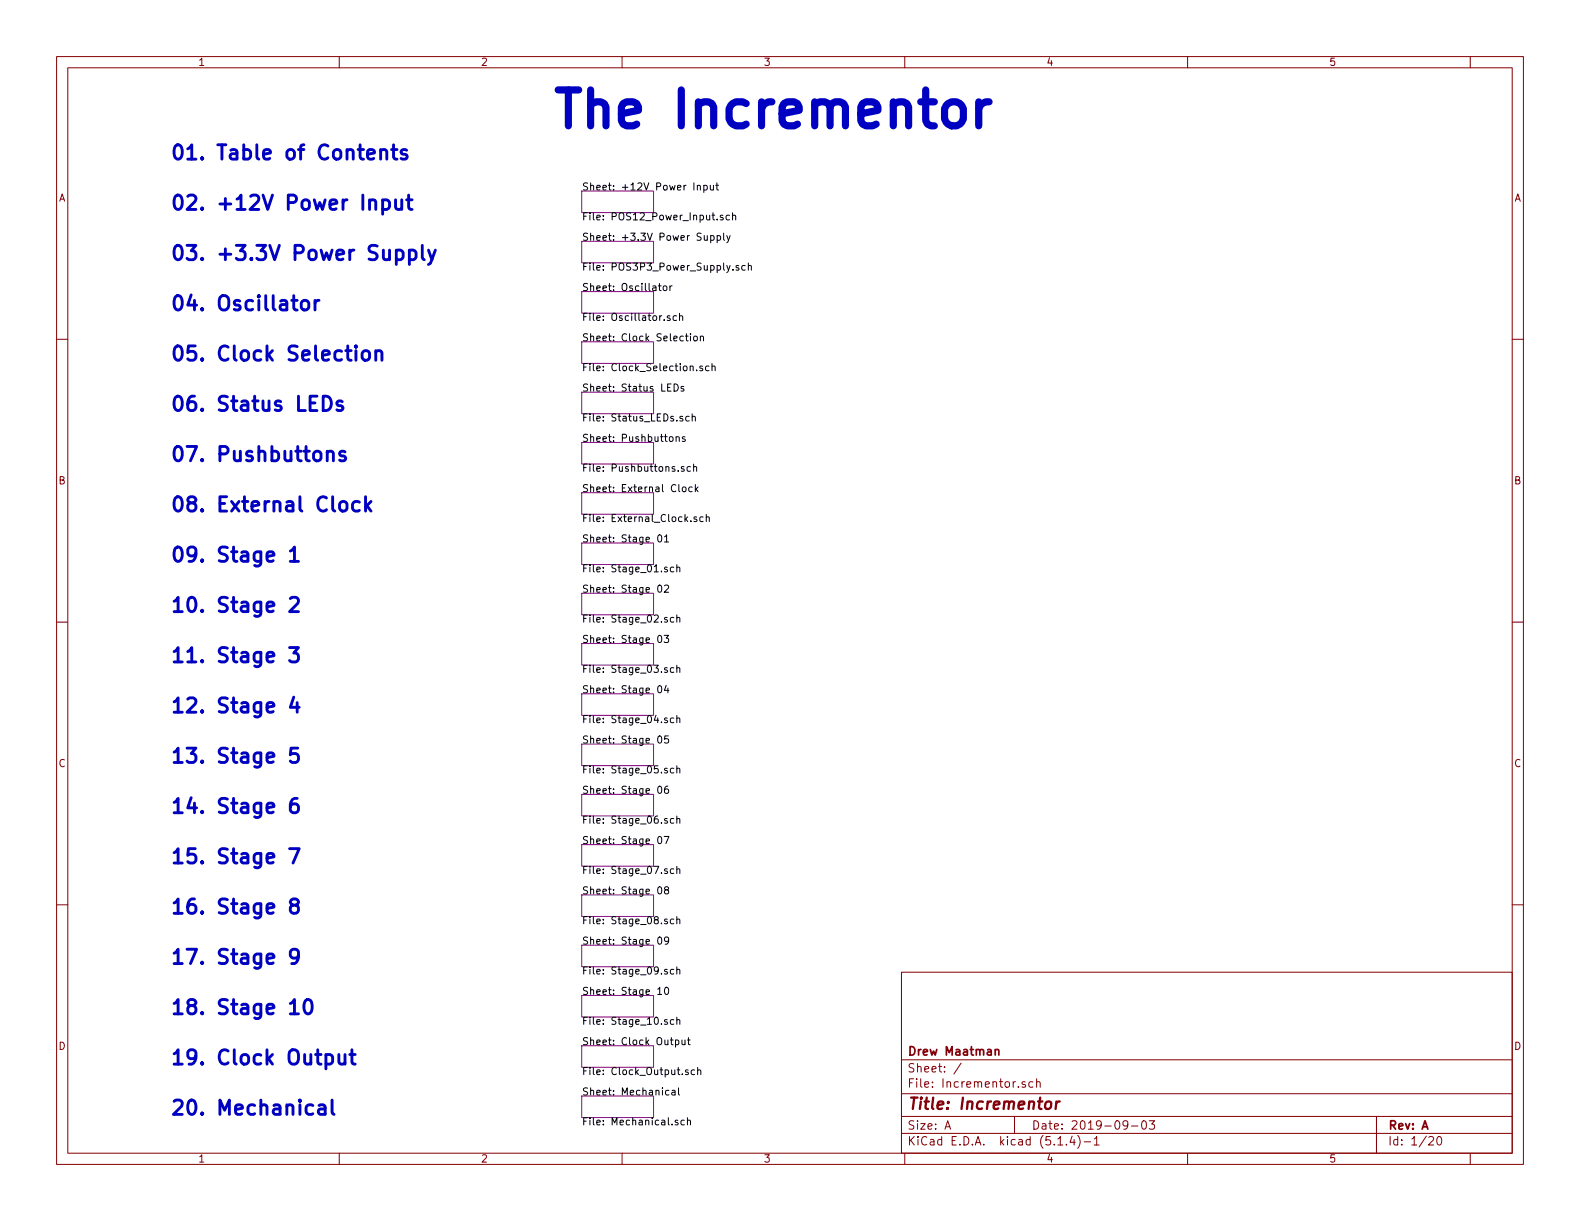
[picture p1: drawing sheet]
<svg xmlns="http://www.w3.org/2000/svg" width="279mm" height="216mm" viewBox="0 0 279 216" stroke-linecap="round" stroke-linejoin="round" font-family="sans-serif">
<g fill="none" stroke="#840000" stroke-width=".18">
<path d="M10 10h259.4v195.9h-259.4zM12 12h255.4v191.9h-255.4zM60 10v2M110 10v2M160 10v2M210 10v2M260 10v2M10 60h2M267.4 60h2M10 110h2M267.4 110h2M10 160h2"/>
<path d="M267.4 160h2M159.4 171.9h108v32h-108zM159.4 197.4h108M159.4 193.4h108M159.4 187.4h108M167.1 199.7l.5-1.5 .5 1.5M167.2 199.2h.8M170 188l-1.3 1.9M179.4 197.4v3M181.3 191.3a.37 .37 0 0 0-.6 .2l.1 .2 .5 .1 .1 .2-.2 .3-.5-.1M182.7 191.3h-.5l-.3 .2 .1 .6 .2 .2 .5-.1M183.3 191.4l.1-.1a.37 .37 0 0 1 .5 .2v.8"/>
<path d="M183.3 190.8v1.5M199.4 198.8l-.1 .2a.48 .48 0 0 1-.6 0v-.7a.48 .48 0 0 1 .6-.1l.1 .1a1.19 1.19 0 0 1-.2 1.3l-.5 .1M200.1 199.1h1.1M202 198.3l.4-.1a.94 .94 0 0 1 0 1.5 .82 .82 0 0 1-.4-1.4zM203.2 198.2h1l-.5 .6 .4 .1v.6l-.2 .2-.7-.2M243.4 197.4v6.5M60 203.9v2M110 203.9v2M159.4 200.4h108M160 203.9v2M187.1 202.5h.8M188.6 202.3v.2"/>
<path d="M189.6 200.9l-.4 1.1h.9M189.9 201.5v1M190.6 200.8a1.71 1.71 0 0 1 0 2.2M191.7 201.9h1.2M193.5 201.4l.4-.4v1.5M193.5 202.5h.9M210 203.9v2M252.7 201.1l.2-.1h.3l.3 .4-.9 1.1h.9M254.3 201h.3a.94 .94 0 0 1 0 1.5 .8 .8 0 0 1-.6-.7 .8 .8 0 0 1 .3-.8zM260 203.9v2"/>
</g>
<path d="M185 194.9a.51 .51 0 0 1 .5-.2 .51 .51 0 0 1 .4 .4v.6a.56 .56 0 0 1-.6 .4 .56 .56 0 0 1-.5-.4zM186.8 194.8l-.1 1.3M187.4 194.8a.55 .55 0 0 0-.6 .3" fill="none" stroke="#840000" stroke-width=".41"/>
<path d="M176 185.7l.2-.1h.4v1M176 185.6v1" fill="none" stroke="#840000" stroke-width=".3"/>
<g fill="none" stroke="#840084" stroke-width=".18">
<path d="M102.9 33.8h12.7v3.8h-12.7zM102.9 42.7h12.7v3.8h-12.7zM102.9 51.6h12.7v3.8h-12.7zM102.9 78.2h12.7v3.8h-12.7zM102.9 69.3h12.7v3.9h-12.7zM102.9 60.5h12.7v3.8h-12.7zM102.9 96h12.7v3.8h-12.7zM102.9 87.1h12.7v3.8h-12.7zM102.9 113.8h12.7v3.8h-12.7zM102.9 104.9h12.7v3.8h-12.7zM102.9 131.6h12.7v3.8h-12.7zM102.9 122.7h12.7v3.8h-12.7z"/>
<path d="M102.9 158.2h12.7v3.9h-12.7zM102.9 149.4h12.7v3.8h-12.7zM102.9 140.5h12.7v3.8h-12.7zM102.9 176h12.7v3.8h-12.7zM102.9 167.1h12.7v3.8h-12.7zM102.9 193.8h12.7v3.8h-12.7zM102.9 184.9h12.7v3.8h-12.7z"/>
</g>
<g fill="none" stroke="#000" stroke-width=".18">
<path d="M123.3 32.9l.2-.1h.3l.1 .8M123.3 32.8v.8M124.5 32.8h.3l.3 .2-.2 .6h-.4M124.5 32.8v1.2M125.6 32.8l.1 .8h.3l.2-.1M126.2 32.8v.8M126.6 32.8h.5M126.8 32.3v1.1l.3 .2M127.8 38.1l-.2-.1-.2 .2v.2l.4 .1v.3h-.4M129 38.1l-.4-.1-.2 .3 .1 .5h.5M129.5 38.2l.2-.2 .3 .1 .1 .8M129.5 37.6v1.3"/>
<path d="M116.4 50.5h.5M116.6 50.1v1.1l.3 .2M117.3 50.7l.2-.2 .4 .2v.5l-.1 .1-.3 .1-.2-.1zM118.5 55.9l-.3-.1-.2 .2 .1 .2 .4 .1v.3h-.5M118.5 50.5v.9M118.8 50.5l-.3 .3M119.6 55.9l-.3-.1-.3 .3 .2 .5h.4M120.2 56l.1-.2 .3 .1 .1 .8M120.2 55.4v1.3M121.2 59.4h.5M121.4 59v1.1l.3 .2M122.1 59v.1"/>
<path d="M122.1 59.4v.9M122.8 59.5l.3-.1 .2 .2v.4l-.1 .2-.3 .1-.2-.2zM123.9 59.6l.1-.2 .3 .1 .1 .8M123.9 59.4v.9M125.7 41.7h.3l.3 .2-.1 .5h-.5M125.7 41.7v1.2M126.8 41.7h.4l.2 .2-.1 .5h-.5M126.8 41.7v1.2M128 41.2v1.1l.1 .2M128.5 41.7l.3 .8M129.1 41.7l-.4 1.1-.2 .1M130.6 47l-.3-.1-.2 .2 .1 .2 .4 .1v.3h-.5"/>
<path d="M131.8 47l-.4-.1-.2 .3 .1 .5h.5M132.3 47.1l.2-.2 .3 .1 .1 .8M132.3 46.5v1.3M118.5 77.3l.3-.1 .2 .2-.1 .6-.3 .1-.2-.2zM119.2 67.9a.64 .64 0 0 1 .7 .6 .64 .64 0 0 1-.7 .7zM119.6 77.3l.1-.1 .3 .1 .1 .8M119.6 77.2v.9M120.7 73.7l-.3-.1-.2 .2 .1 .2 .4 .1v.3h-.5M120.9 68.4l-.3-.1-.2 .2 .1 .2 .4 .1v.3h-.5M121.1 77.3l-.3-.1-.2 .2 .1 .2 .4 .1v.3h-.5M121.9 73.7l-.4-.1-.2 .2 .1 .6h.5M122.4 73.7l.2-.1 .3 .1 .1 .7"/>
<path d="M122.4 73.2v1.2M123.2 65.4v.2M124.2 64.8l-.3-.1-.2 .2 .1 .2 .4 .1v.3h-.5M125.4 64.8l-.4-.1-.2 .2 .1 .6h.5M125.9 64.8l.2-.1 .3 .1 .1 .8M125.9 64.3v1.3M116.4 94.7l.2-.1a.69 .69 0 0 1 .4 .6 .69 .69 0 0 1-.4 .6l-.2-.1-.1-.3zM117.5 94.9l.4-.3v1.2M117.5 95.8h.7M119.7 99.8v1.3M120.8 86.2l.3-.1 .2 .1-.1 .7h-.3l-.3-.2zM121 82.6l-.4-.1-.1 .2v.2l.5 .1v.3h-.5"/>
<path d="M122.1 82.6l-.4-.1-.2 .2 .1 .6h.5M122.4 86.2l-.4-.1-.2 .2 .1 .6h.5M122.7 82.6l.1-.1 .3 .1 .1 .7M122.7 82.1v1.2M123 85.7v1.2M123.1 86.5l.3 .4M123.2 91.4h-.3l-.2 .2 .1 .1 .4 .2v.3h-.5M123.4 86.1l-.4 .5M124.3 91.4h-.3l-.3 .2 .2 .6h.4M124.9 91.5l.2-.1h.3v.8M124.9 91v1.2M116.4 112.5l.2-.2a.69 .69 0 0 1 .4 .7 .69 .69 0 0 1-.4 .6l-.2-.1-.1-.4z"/>
<path d="M116.4 103.6l.2-.1a.69 .69 0 0 1 .4 .6 .69 .69 0 0 1-.4 .6l-.2-.1-.1-.4zM117.4 112.3h.8l-.4 .5 .4 .2v.5l-.2 .1-.6-.1M117.5 103.6l.5-.1 .2 .1v.2v.2l-.8 .7h.8M118 118.1h-.3l-.2 .1 .1 .2 .4 .1v.3h-.5M118 109.2h-.3l-.2 .1 .1 .2 .4 .2v.3h-.5M118 100.3h-.3l-.2 .2 .1 .1 .4 .2v.3h-.5M119.2 118.1h-.4l-.3 .2 .2 .5h.5M119.2 109.2h-.4l-.3 .2 .2 .6h.5M119.2 100.3h-.4l-.3 .2 .2 .6h.5M119.7 118.2l.2-.1h.3v.8M119.7 109.3l.2-.1h.3v.8M119.7 100.4l.2-.1h.3v.8"/>
<path d="M119.7 108.7v1.3M119.7 117.6v1.3M116.4 139.1l.2-.1a.69 .69 0 0 1 .4 .6 .69 .69 0 0 1-.4 .7l-.2-.1-.1-.4zM116.4 130.3l.2-.2a.69 .69 0 0 1 .4 .7 .69 .69 0 0 1-.4 .6l-.2-.1-.1-.4zM116.4 121.4l.2-.2a.69 .69 0 0 1 .4 .7 .69 .69 0 0 1-.4 .6l-.2-.1-.1-.4zM117.8 121.2l-.3 .9h.8M118 135.9l-.3-.1-.2 .2 .1 .2 .4 .1v.3h-.5M118 127l-.3-.1-.2 .2 .1 .2 .4 .1v.3h-.5M118.1 139h-.2a.79 .79 0 0 0-.1 1.3l.4-.1v-.6l-.4-.1-.3 .3M118.1 121.7v.8M118.2 130.1h-.6l-.1 .6 .2-.1 .5 .1v.6l-.2 .1-.5-.1M119.2 135.9l-.4-.1-.3 .3 .2 .5h.5"/>
<path d="M119.2 127l-.4-.1-.3 .3 .2 .5h.5M119.7 136l.2-.2 .3 .1v.8M119.7 127.1l.2-.2 .3 .1v.8M119.7 126.5v1.3M119.7 135.4v1.3M116.4 156.9l.2-.1a.69 .69 0 0 1 .4 .6 .69 .69 0 0 1-.4 .7l-.2-.2-.1-.3zM116.4 148l.2-.1a.69 .69 0 0 1 .4 .6 .69 .69 0 0 1-.4 .7l-.2-.2-.1-.3zM117.4 147.9h.9l-.5 1.3M117.8 157.4l-.3-.3 .1-.2 .2-.1 .4 .1v.3l-.6 .2-.1 .2v.2l.3 .3 .3-.1 .1-.2v-.3l-.2-.1M118 153.7l-.3-.1-.2 .2 .1 .2 .4 .1v.3h-.5M118 144.8l-.3-.1-.2 .2 .1 .2 .4 .1v.3h-.5M119.2 153.7l-.4-.1-.3 .2 .2 .6h.5"/>
<path d="M119.2 144.8l-.4-.1-.3 .3 .2 .5h.5M119.7 153.7l.2-.1 .3 .1v.8M119.7 144.9l.2-.2 .3 .1v.8M119.7 144.3v1.3M119.7 153.2v1.3M116.3 174.9l.4-.3v1.2M116.3 175.8h.7M116.4 165.8l.2-.1a.69 .69 0 0 1 .4 .6 .69 .69 0 0 1-.4 .7l-.2-.2-.1-.3zM117.6 174.7l.2-.1a.67 .67 0 0 1 .5 .6 .67 .67 0 0 1-.5 .6l-.3-.4zM118 171.5l-.3-.1-.2 .2 .1 .2 .4 .1v.3h-.5M118 162.6l-.3-.1-.2 .2 .1 .2 .4 .1v.3h-.5M118.2 166.2l-.2 .3-.4-.1-.1-.2v-.3l.3-.2h.2l.2 .2a.88 .88 0 0 1-.2 1l-.4 .1"/>
<path d="M119.2 171.5l-.4-.1-.3 .2 .2 .6h.5M119.2 162.6l-.4-.1-.3 .2 .2 .6h.5M119.7 171.5l.2-.1 .3 .1v.7M119.7 162.6l.2-.1 .3 .1v.7M119.7 162.1v1.2M119.7 171v1.2M119.7 179.9v1.2M118 180.3h-.3l-.2 .2 .1 .1 .4 .2v.3h-.5M118.3 192.8h-.4l-.2 .2 .1 .6h.5M118.8 192.8h.5l.1 .8M119.2 180.3h-.4l-.3 .2 .2 .6h.5M119.4 193.1h-.5l-.1 .2 .1 .3h.5"/>
<path d="M119.5 183.9h.3l.2 .2-.1 .6h-.4M119.5 183.9v1.3M119.7 180.4l.2-.1h.3v.8M119.9 198.1h-.3l-.2 .1 .1 .2 .4 .2v.3h-.5M120 192.4v1l.2 .2M120.6 183.9v.8h.4l.1-.1M121 198.1h-.4l-.2 .2 .1 .6h.5M121.1 183.9v.8M121.6 198.2l.1-.1h.3l.1 .8M121.6 197.6v1.3M121.6 183.9h.4M121.7 189.2h-.3l-.2 .2 .1 .1 .4 .2v.3h-.5"/>
<path d="M121.7 183.5v1.1l.3 .1M122.8 189.2h-.3l-.3 .2 .2 .6h.4M123.4 189.3l.1-.1h.4v.8M123.4 188.7v1.3"/>
</g>
<g fill="none" stroke="#0000c2" stroke-width=".51">
<path d="M67.3 26.7a.63 .63 0 0 1 1.1 .1v1.3M67.3 26.4v1.7M67.7 35.5l.7-.2 .5 .5v.8l-.3 .3-.2 .1-.7-.1M67.7 35.3v2.6M69.2 26.4h1M69.6 25.6v2.2l.1 .2 .5 .1M70 35.3v1.4a.61 .61 0 0 0 .5 .4 .61 .61 0 0 0 .5-.3M71 35.3v1.7M71.9 26.6a.62 .62 0 0 0-1 .2l.1 .4 .9 .2 .1 .3-.1 .3-.2 .1-.8-.1M71.9 35.3h1M72.3 34.5v2.2l.1 .2 .5 .1M53.5 53.2a.69 .69 0 0 1 1.1 .4v.7a.7 .7 0 0 1-.7 .5 .7 .7 0 0 1-.6-.5v-.7z"/>
<path d="M55.7 53.1v1.7M56.4 53.1a.64 .64 0 0 0-.7 .5M70.1 44.3l.7-.1 .5 .5v.7l-.3 .4-.2 .1-.7-.1M72.4 44.3l.7-.1 .3 .1 .2 .4v.7l-.2 .4-.3 .1-.7-.1M72.4 44.2v2.6M74.7 43.4v2.1l.3 .4M75.8 44.2l.6 1.7M77 44.2l-.9 2.3-.3 .3M57.1 70.1a1.31 1.31 0 0 1 1.4 .6 1.31 1.31 0 0 1-.2 1.5l-.2 .3-.4 .1h-.6zM60.5 71l-.6-.1-.3 .3 .1 .4 .8 .3 .2 .2-.2 .4-.2 .1-.7-.1M61 79.9l-.6-.1-.4 .3 .2 .4 .8 .2 .1 .3-.1 .4-.2 .1-.8-.1M64.3 62.1a.67 .67 0 0 1 1.1 .4v.7a.68 .68 0 0 1-.7 .5 .68 .68 0 0 1-.7-.5v-.7z"/>
<path d="M66.4 62.3a.63 .63 0 0 1 1.1 .1v1.3M66.4 62v1.7M51.3 97.4l.3-.1 .5-.6v2.6M51.3 99.3h1.5M57.9 80a.63 .63 0 0 1 1.1 .1v1.4M63.6 88.8l-.8-.1-.5 .5v.7l.3 .3 .2 .2 .8-.2M64.6 87.8v2.6M64.9 89.4l.7 1M65.6 88.7l-1 .9M51.2 114.5h1.6l-.9 1a.68 .68 0 0 1 .9 .5v.6l-.2 .3-.3 .1h-.7l-.4-.2M51.3 105.8l.4-.2h.6a.64 .64 0 0 1 .5 .7l-.1 .4-1.5 1.5h1.6M51.9 123.3l-.6 1.8h1.6"/>
<path d="M52.6 124.2v1.7M52.7 132.3h-1.2l-.2 1.2 .4-.3h.6l.3 .2 .2 .3v.6l-.1 .3-.4 .2h-.6l-.4-.2M51.2 150.1h1.7l-1.1 2.5M52.6 141.2a1.02 1.02 0 0 0-1.3 1.1v.9l.3 .4 .7 .1 .3-.1 .2-.4v-.6l-.1-.2-.4-.3h-.5l-.3 .3-.2 .2M51.3 177.4l.3-.1 .5-.6v2.6M51.3 179.3h1.5M51.8 160l-.5-.4a.62 .62 0 0 1 .5-.6h.5a.55 .55 0 0 1 .5 .5 .55 .55 0 0 1-.5 .5l-.7 .1-.3 .4v.5l.5 .5h.5l.4-.3a.83 .83 0 0 0-.1-1.1l-.3-.1M52.8 168.9l-.2 .4-.3 .1h-.5l-.5-.5v-.6l.3-.3 .7-.2 .4 .3a1.72 1.72 0 0 1-.6 2.3h-.5M54 177a.62 .62 0 0 1 .6-.3 .62 .62 0 0 1 .5 .5 2.05 2.05 0 0 1-.3 1.9 .6 .6 0 0 1-.9-.3 2.12 2.12 0 0 1 .1-1.8zM56.4 195.5l.3-.1 .7 .1 .1 .2v1.4M57.5 196l-.8 .1a.49 .49 0 0 0-.4 .5 .49 .49 0 0 0 .4 .5l.8-.2M58.7 194.5v2.2l.1 .2 .3 .2"/>
<path d="M59.9 186.5v1.3l.1 .2a.66 .66 0 0 0 1-.1M61 186.5v1.7M61.8 186.5h1M62.2 185.6v2.2l.1 .2 .5 .2"/>
</g>
<path d="M167.3 18.6a1.71 1.71 0 0 1 1.7-.6 1.71 1.71 0 0 1 1.4 1.2v1.8a1.72 1.72 0 0 1-1.7 1.3 1.72 1.72 0 0 1-1.7-1.3v-1.8zM173.1 18v4.3M174.9 18a1.63 1.63 0 0 0-1.8 1.2" fill="none" stroke="#0000c2" stroke-width="1.3"/>
<text font-size="8.8" fill="#0000c2" x="97.3" y="22.6">The Incrementor</text>
<g font-size="3.5" fill="#0000c2">
<text x="30" y="28.3">01. Table of Contents</text>
<text x="30" y="37.2">02. +12V Power Input</text>
<text x="30" y="46.1">03. +3.3V Power Supply</text>
<text x="30" y="54.9">04. Oscillator</text>
<text x="30" y="63.8">05. Clock Selection</text>
<text x="30" y="72.7">06. Status LEDs</text>
<text x="30" y="81.6">07. Pushbuttons</text>
<text x="30" y="90.5">08. External Clock</text>
<text x="30" y="99.4">09. Stage 1</text>
<text x="30" y="108.3">10. Stage 2</text>
<text x="30" y="117.2">11. Stage 3</text>
<text x="30" y="126.1">12. Stage 4</text>
<text x="30" y="135">13. Stage 5</text>
<text x="30" y="143.8">14. Stage 6</text>
<text x="30" y="152.7">15. Stage 7</text>
<text x="30" y="161.6">16. Stage 8</text>
<text x="30" y="170.5">17. Stage 9</text>
<text x="30" y="179.4">18. Stage 10</text>
<text x="30" y="188.3">19. Clock Output</text>
<text x="30" y="197.2">20. Mechanical</text>
</g>
<text font-size="2.8" fill="#840000" x="160.4" y="196.2">Title: Incrementor</text>
<g font-size="2.1" fill="#840000">
<text x="160.4" y="189.6">Sheet: /</text>
<text x="160.4" y="186.6">Drew Maatman</text>
<text x="160.4" y="192.3">File: Incrementor.sch</text>
<text x="160.4" y="202.5">KiCad E.D.A. kicad (5.1.4)-1</text>
<text x="160.4" y="199.7">Size: A</text>
<text x="182.4" y="199.7">Date: 2019-09-03</text>
<text x="245.4" y="199.7">Rev: A</text>
<text x="245.4" y="202.5">Id: 1/20</text>
</g>
<g font-size="1.8" fill="#840000">
<text x="35" y="11.6">1</text>
<text x="85" y="11.6">2</text>
<text x="135" y="11.6">3</text>
<text x="185" y="11.6">4</text>
<text x="235" y="11.6">5</text>
<text x="10.4" y="35.6">A</text>
<text x="267.8" y="35.6">A</text>
<text x="10.4" y="85.6">B</text>
<text x="267.8" y="85.6">B</text>
<text x="10.4" y="135.6">C</text>
<text x="267.8" y="135.6">C</text>
<text x="10.4" y="185.6">D</text>
<text x="267.8" y="185.6">D</text>
<text x="35" y="205.5">1</text>
<text x="85" y="205.5">2</text>
<text x="135" y="205.5">3</text>
<text x="185" y="205.5">4</text>
<text x="235" y="205.5">5</text>
</g>
<g font-size="1.8">
<text x="102.9" y="33.7">Sheet: +12V Power Input</text>
<text x="102.9" y="39">File: POS12_Power_Input.sch</text>
<text x="102.9" y="42.6">Sheet: +3.3V Power Supply</text>
<text x="102.9" y="47.9">File: POS3P3_Power_Supply.sch</text>
<text x="102.9" y="51.5">Sheet: Oscillator</text>
<text x="102.9" y="56.7">File: Oscillator.sch</text>
<text x="102.9" y="60.4">Sheet: Clock Selection</text>
<text x="102.9" y="65.6">File: Clock_Selection.sch</text>
<text x="102.9" y="69.2">Sheet: Status LEDs</text>
<text x="102.9" y="74.5">File: Status_LEDs.sch</text>
<text x="102.9" y="78.1">Sheet: Pushbuttons</text>
<text x="102.9" y="83.4">File: Pushbuttons.sch</text>
<text x="102.9" y="87">Sheet: External Clock</text>
<text x="102.9" y="95.9">Sheet: Stage 01</text>
<text x="102.9" y="92.3">File: External_Clock.sch</text>
<text x="102.9" y="101.2">File: Stage_01.sch</text>
<text x="102.9" y="104.8">Sheet: Stage 02</text>
<text x="102.9" y="113.7">Sheet: Stage 03</text>
<text x="102.9" y="110.1">File: Stage_02.sch</text>
<text x="102.9" y="119">File: Stage_03.sch</text>
<text x="102.9" y="122.6">Sheet: Stage 04</text>
<text x="102.9" y="131.5">Sheet: Stage 05</text>
<text x="102.9" y="127.9">File: Stage_04.sch</text>
<text x="102.9" y="136.8">File: Stage_05.sch</text>
<text x="102.9" y="140.4">Sheet: Stage 06</text>
<text x="102.9" y="149.3">Sheet: Stage 07</text>
<text x="102.9" y="145.6">File: Stage_06.sch</text>
<text x="102.9" y="154.5">File: Stage_07.sch</text>
<text x="102.9" y="158.1">Sheet: Stage 08</text>
<text x="102.9" y="167">Sheet: Stage 09</text>
<text x="102.9" y="163.4">File: Stage_08.sch</text>
<text x="102.9" y="172.3">File: Stage_09.sch</text>
<text x="102.9" y="175.9">Sheet: Stage 10</text>
<text x="102.9" y="184.8">Sheet: Clock Output</text>
<text x="102.9" y="181.2">File: Stage_10.sch</text>
<text x="102.9" y="190.1">File: Clock_Output.sch</text>
<text x="102.9" y="193.7">Sheet: Mechanical</text>
<text x="102.9" y="199">File: Mechanical.sch</text>
</g>
</svg>
